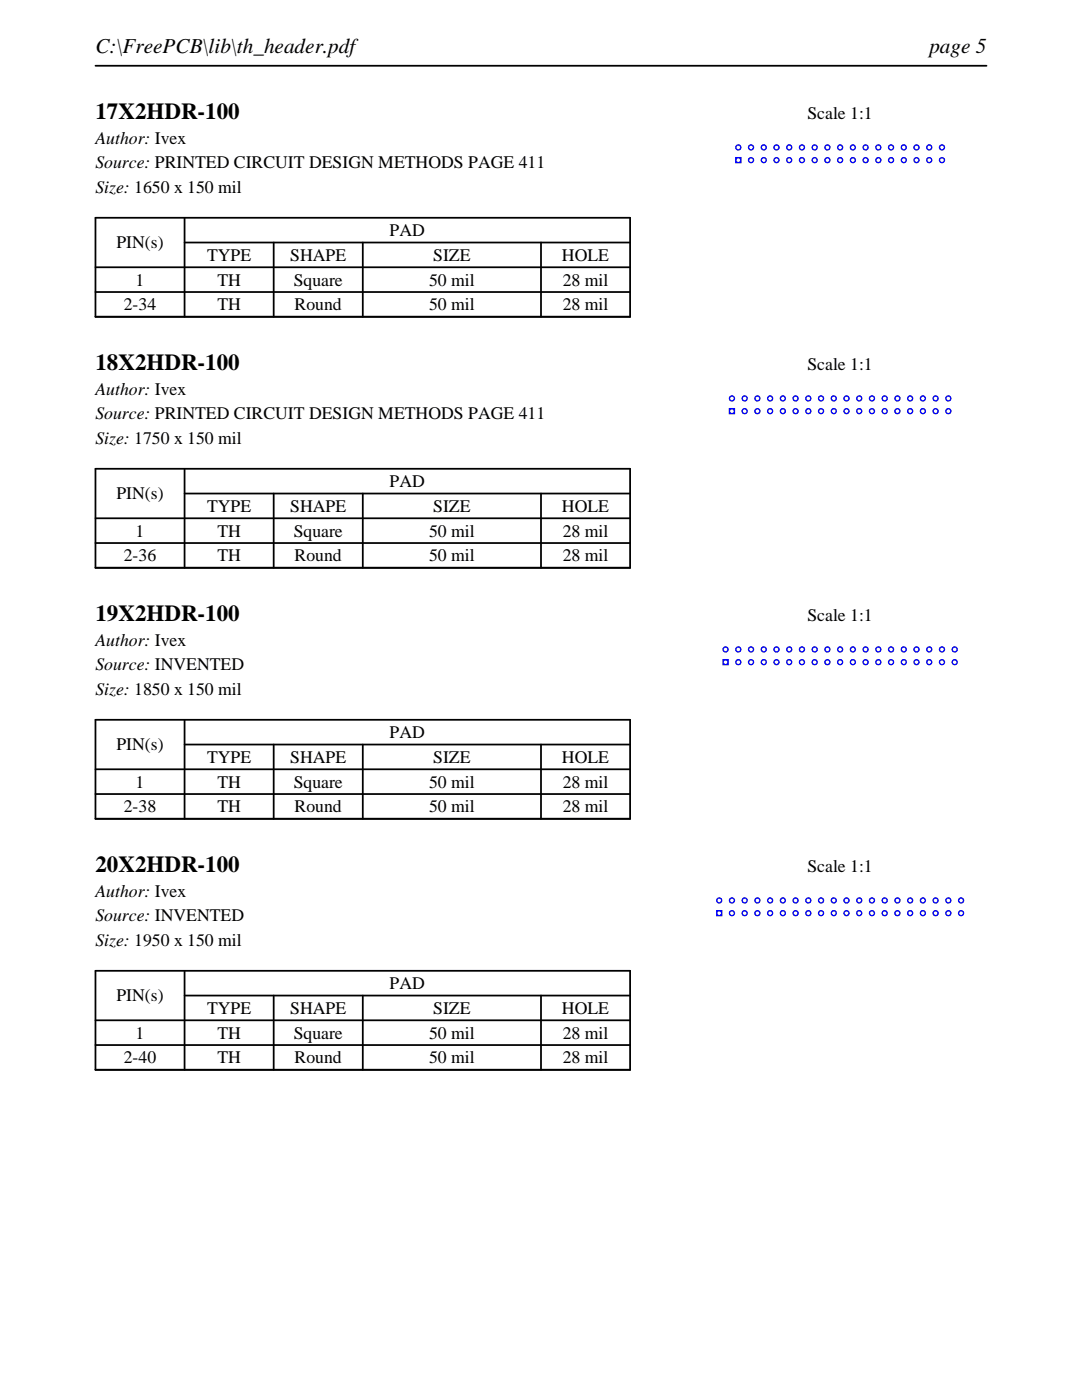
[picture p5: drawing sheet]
<svg xmlns="http://www.w3.org/2000/svg" width="216mm" height="279mm" viewBox="0 0 216 279" stroke-linecap="round" stroke-linejoin="round" font-family="sans-serif">
<path d="M19 13.1h177.8M19 43.5h106.7v19.7h-106.7zM19 53.3h106.7M19 58.3h106.7M36.8 48.4h88.9M36.8 43.5v19.7M54.6 48.4v14.8M72.4 48.4v14.8M107.9 48.4v14.8" fill="none" stroke="#000" stroke-width=".35"/>
<g fill="#00f">
<path d="M146.7 31.3v1.3h1.3v-1.3zM147 32a.36 .36 0 0 1 .7 0 .36 .36 0 0 1-.7 0z"/>
<path d="M146.7 29.4a.65 .65 0 0 0 1.3 0 .65 .65 0 0 0-1.3 0zM147 29.4a.36 .36 0 0 1 .7 0 .36 .36 0 0 1-.7 0z"/>
<path d="M149.2 32a.65 .65 0 0 0 1.3 0 .65 .65 0 0 0-1.3 0zM149.5 32a.36 .36 0 0 1 .7 0 .36 .36 0 0 1-.7 0z"/>
<path d="M149.2 29.4a.65 .65 0 0 0 1.3 0 .65 .65 0 0 0-1.3 0zM149.5 29.4a.36 .36 0 0 1 .7 0 .36 .36 0 0 1-.7 0z"/>
<path d="M151.8 32a.64 .64 0 0 0 1.2 0 .64 .64 0 0 0-1.2 0zM152 32a.4 .4 0 0 1 .8 0 .4 .4 0 0 1-.8 0z"/>
<path d="M151.8 29.4a.64 .64 0 0 0 1.2 0 .64 .64 0 0 0-1.2 0zM152 29.4a.4 .4 0 0 1 .8 0 .4 .4 0 0 1-.8 0z"/>
<path d="M154.3 32a.65 .65 0 0 0 1.3 0 .65 .65 0 0 0-1.3 0zM154.6 32a.36 .36 0 0 1 .7 0 .36 .36 0 0 1-.7 0z"/>
<path d="M154.3 29.4a.65 .65 0 0 0 1.3 0 .65 .65 0 0 0-1.3 0zM154.6 29.4a.36 .36 0 0 1 .7 0 .36 .36 0 0 1-.7 0z"/>
<path d="M156.8 32a.65 .65 0 0 0 1.3 0 .65 .65 0 0 0-1.3 0zM157.1 32a.36 .36 0 0 1 .7 0 .36 .36 0 0 1-.7 0z"/>
<path d="M156.8 29.4a.65 .65 0 0 0 1.3 0 .65 .65 0 0 0-1.3 0zM157.1 29.4a.36 .36 0 0 1 .7 0 .36 .36 0 0 1-.7 0z"/>
<path d="M159.4 32a.65 .65 0 0 0 1.3 0 .65 .65 0 0 0-1.3 0zM159.7 32a.36 .36 0 0 1 .7 0 .36 .36 0 0 1-.7 0z"/>
<path d="M159.4 29.4a.65 .65 0 0 0 1.3 0 .65 .65 0 0 0-1.3 0zM159.7 29.4a.36 .36 0 0 1 .7 0 .36 .36 0 0 1-.7 0z"/>
<path d="M161.9 32a.65 .65 0 0 0 1.3 0 .65 .65 0 0 0-1.3 0zM162.2 32a.36 .36 0 0 1 .7 0 .36 .36 0 0 1-.7 0z"/>
<path d="M161.9 29.4a.65 .65 0 0 0 1.3 0 .65 .65 0 0 0-1.3 0zM162.2 29.4a.36 .36 0 0 1 .7 0 .36 .36 0 0 1-.7 0z"/>
<path d="M164.5 32a.64 .64 0 0 0 1.2 0 .64 .64 0 0 0-1.2 0zM164.7 32a.4 .4 0 0 1 .8 0 .4 .4 0 0 1-.8 0z"/>
<path d="M164.5 29.4a.64 .64 0 0 0 1.2 0 .64 .64 0 0 0-1.2 0zM164.7 29.4a.4 .4 0 0 1 .8 0 .4 .4 0 0 1-.8 0z"/>
<path d="M167 32a.65 .65 0 0 0 1.3 0 .65 .65 0 0 0-1.3 0zM167.3 32a.36 .36 0 0 1 .7 0 .36 .36 0 0 1-.7 0z"/>
<path d="M167 29.4a.65 .65 0 0 0 1.3 0 .65 .65 0 0 0-1.3 0zM167.3 29.4a.36 .36 0 0 1 .7 0 .36 .36 0 0 1-.7 0z"/>
<path d="M169.5 32a.65 .65 0 0 0 1.3 0 .65 .65 0 0 0-1.3 0zM169.8 32a.36 .36 0 0 1 .7 0 .36 .36 0 0 1-.7 0z"/>
<path d="M169.5 29.4a.65 .65 0 0 0 1.3 0 .65 .65 0 0 0-1.3 0zM169.8 29.4a.36 .36 0 0 1 .7 0 .36 .36 0 0 1-.7 0z"/>
<path d="M172.1 32a.65 .65 0 0 0 1.3 0 .65 .65 0 0 0-1.3 0zM172.4 32a.36 .36 0 0 1 .7 0 .36 .36 0 0 1-.7 0z"/>
<path d="M172.1 29.4a.65 .65 0 0 0 1.3 0 .65 .65 0 0 0-1.3 0zM172.4 29.4a.36 .36 0 0 1 .7 0 .36 .36 0 0 1-.7 0z"/>
<path d="M174.6 32a.65 .65 0 0 0 1.3 0 .65 .65 0 0 0-1.3 0zM174.9 32a.36 .36 0 0 1 .7 0 .36 .36 0 0 1-.7 0z"/>
<path d="M174.6 29.4a.65 .65 0 0 0 1.3 0 .65 .65 0 0 0-1.3 0zM174.9 29.4a.36 .36 0 0 1 .7 0 .36 .36 0 0 1-.7 0z"/>
<path d="M177.2 32a.64 .64 0 0 0 1.2 0 .64 .64 0 0 0-1.2 0zM177.4 32a.4 .4 0 0 1 .8 0 .4 .4 0 0 1-.8 0z"/>
<path d="M177.2 29.4a.64 .64 0 0 0 1.2 0 .64 .64 0 0 0-1.2 0zM177.4 29.4a.4 .4 0 0 1 .8 0 .4 .4 0 0 1-.8 0z"/>
<path d="M179.7 32a.65 .65 0 0 0 1.3 0 .65 .65 0 0 0-1.3 0zM180 32a.36 .36 0 0 1 .7 0 .36 .36 0 0 1-.7 0z"/>
<path d="M179.7 29.4a.65 .65 0 0 0 1.3 0 .65 .65 0 0 0-1.3 0zM180 29.4a.36 .36 0 0 1 .7 0 .36 .36 0 0 1-.7 0z"/>
<path d="M182.2 32a.65 .65 0 0 0 1.3 0 .65 .65 0 0 0-1.3 0zM182.5 32a.36 .36 0 0 1 .7 0 .36 .36 0 0 1-.7 0z"/>
<path d="M182.2 29.4a.65 .65 0 0 0 1.3 0 .65 .65 0 0 0-1.3 0zM182.5 29.4a.36 .36 0 0 1 .7 0 .36 .36 0 0 1-.7 0z"/>
<path d="M184.8 32a.65 .65 0 0 0 1.3 0 .65 .65 0 0 0-1.3 0zM185.1 32a.36 .36 0 0 1 .7 0 .36 .36 0 0 1-.7 0z"/>
<path d="M184.8 29.4a.65 .65 0 0 0 1.3 0 .65 .65 0 0 0-1.3 0zM185.1 29.4a.36 .36 0 0 1 .7 0 .36 .36 0 0 1-.7 0z"/>
<path d="M187.3 32a.65 .65 0 0 0 1.3 0 .65 .65 0 0 0-1.3 0zM187.6 32a.36 .36 0 0 1 .7 0 .36 .36 0 0 1-.7 0z"/>
<path d="M187.3 29.4a.65 .65 0 0 0 1.3 0 .65 .65 0 0 0-1.3 0zM187.6 29.4a.36 .36 0 0 1 .7 0 .36 .36 0 0 1-.7 0z"/>
</g>
<path d="M19 93.6h106.7v19.7h-106.7zM36.8 98.5h88.9M36.8 93.6v19.7M54.6 98.5v14.8M72.4 98.5v14.8M107.9 98.5v14.8M19 103.4h106.7M19 108.4h106.7" fill="none" stroke="#000" stroke-width=".35"/>
<g fill="#00f">
<path d="M145.4 81.4v1.3h1.3v-1.3zM145.7 82.1a.36 .36 0 0 1 .7 0 .36 .36 0 0 1-.7 0z"/>
<path d="M145.4 79.5a.65 .65 0 0 0 1.3 0 .65 .65 0 0 0-1.3 0zM145.7 79.5a.36 .36 0 0 1 .7 0 .36 .36 0 0 1-.7 0z"/>
<path d="M148 82.1a.64 .64 0 0 0 1.2 0 .64 .64 0 0 0-1.2 0zM148.2 82.1a.36 .36 0 0 1 .7 0 .36 .36 0 0 1-.7 0z"/>
<path d="M148 79.5a.64 .64 0 0 0 1.2 0 .64 .64 0 0 0-1.2 0zM148.2 79.5a.36 .36 0 0 1 .7 0 .36 .36 0 0 1-.7 0z"/>
<path d="M150.5 82.1a.65 .65 0 0 0 1.3 0 .65 .65 0 0 0-1.3 0zM150.8 82.1a.36 .36 0 0 1 .7 0 .36 .36 0 0 1-.7 0z"/>
<path d="M150.5 79.5a.65 .65 0 0 0 1.3 0 .65 .65 0 0 0-1.3 0zM150.8 79.5a.36 .36 0 0 1 .7 0 .36 .36 0 0 1-.7 0z"/>
<path d="M153 82.1a.65 .65 0 0 0 1.3 0 .65 .65 0 0 0-1.3 0zM153.3 82.1a.36 .36 0 0 1 .7 0 .36 .36 0 0 1-.7 0z"/>
<path d="M153 79.5a.65 .65 0 0 0 1.3 0 .65 .65 0 0 0-1.3 0zM153.3 79.5a.36 .36 0 0 1 .7 0 .36 .36 0 0 1-.7 0z"/>
<path d="M155.6 82.1a.64 .64 0 0 0 1.2 0 .64 .64 0 0 0-1.2 0zM155.9 82.1a.36 .36 0 0 1 .7 0 .36 .36 0 0 1-.7 0z"/>
<path d="M155.6 79.5a.64 .64 0 0 0 1.2 0 .64 .64 0 0 0-1.2 0zM155.9 79.5a.36 .36 0 0 1 .7 0 .36 .36 0 0 1-.7 0z"/>
<path d="M158.1 82.1a.65 .65 0 0 0 1.3 0 .65 .65 0 0 0-1.3 0zM158.4 82.1a.36 .36 0 0 1 .7 0 .36 .36 0 0 1-.7 0z"/>
<path d="M158.1 79.5a.65 .65 0 0 0 1.3 0 .65 .65 0 0 0-1.3 0zM158.4 79.5a.36 .36 0 0 1 .7 0 .36 .36 0 0 1-.7 0z"/>
<path d="M160.7 82.1a.64 .64 0 0 0 1.2 0 .64 .64 0 0 0-1.2 0zM160.9 82.1a.36 .36 0 0 1 .7 0 .36 .36 0 0 1-.7 0z"/>
<path d="M160.7 79.5a.64 .64 0 0 0 1.2 0 .64 .64 0 0 0-1.2 0zM160.9 79.5a.36 .36 0 0 1 .7 0 .36 .36 0 0 1-.7 0z"/>
<path d="M163.2 82.1a.65 .65 0 0 0 1.3 0 .65 .65 0 0 0-1.3 0zM163.5 82.1a.36 .36 0 0 1 .7 0 .36 .36 0 0 1-.7 0z"/>
<path d="M163.2 79.5a.65 .65 0 0 0 1.3 0 .65 .65 0 0 0-1.3 0zM163.5 79.5a.36 .36 0 0 1 .7 0 .36 .36 0 0 1-.7 0z"/>
<path d="M165.7 82.1a.65 .65 0 0 0 1.3 0 .65 .65 0 0 0-1.3 0zM166 82.1a.36 .36 0 0 1 .7 0 .36 .36 0 0 1-.7 0z"/>
<path d="M165.7 79.5a.65 .65 0 0 0 1.3 0 .65 .65 0 0 0-1.3 0zM166 79.5a.36 .36 0 0 1 .7 0 .36 .36 0 0 1-.7 0z"/>
<path d="M168.3 82.1a.64 .64 0 0 0 1.2 0 .64 .64 0 0 0-1.2 0zM168.6 82.1a.36 .36 0 0 1 .7 0 .36 .36 0 0 1-.7 0z"/>
<path d="M168.3 79.5a.64 .64 0 0 0 1.2 0 .64 .64 0 0 0-1.2 0zM168.6 79.5a.36 .36 0 0 1 .7 0 .36 .36 0 0 1-.7 0z"/>
<path d="M170.8 82.1a.65 .65 0 0 0 1.3 0 .65 .65 0 0 0-1.3 0zM171.1 82.1a.36 .36 0 0 1 .7 0 .36 .36 0 0 1-.7 0z"/>
<path d="M170.8 79.5a.65 .65 0 0 0 1.3 0 .65 .65 0 0 0-1.3 0zM171.1 79.5a.36 .36 0 0 1 .7 0 .36 .36 0 0 1-.7 0z"/>
<path d="M173.4 82.1a.64 .64 0 0 0 1.2 0 .64 .64 0 0 0-1.2 0zM173.6 82.1a.36 .36 0 0 1 .7 0 .36 .36 0 0 1-.7 0z"/>
<path d="M173.4 79.5a.64 .64 0 0 0 1.2 0 .64 .64 0 0 0-1.2 0zM173.6 79.5a.36 .36 0 0 1 .7 0 .36 .36 0 0 1-.7 0z"/>
<path d="M175.9 82.1a.65 .65 0 0 0 1.3 0 .65 .65 0 0 0-1.3 0zM176.2 82.1a.36 .36 0 0 1 .7 0 .36 .36 0 0 1-.7 0z"/>
<path d="M175.9 79.5a.65 .65 0 0 0 1.3 0 .65 .65 0 0 0-1.3 0zM176.2 79.5a.36 .36 0 0 1 .7 0 .36 .36 0 0 1-.7 0z"/>
<path d="M178.4 82.1a.65 .65 0 0 0 1.3 0 .65 .65 0 0 0-1.3 0zM178.7 82.1a.36 .36 0 0 1 .7 0 .36 .36 0 0 1-.7 0z"/>
<path d="M178.4 79.5a.65 .65 0 0 0 1.3 0 .65 .65 0 0 0-1.3 0zM178.7 79.5a.36 .36 0 0 1 .7 0 .36 .36 0 0 1-.7 0z"/>
<path d="M181 82.1a.64 .64 0 0 0 1.2 0 .64 .64 0 0 0-1.2 0zM181.3 82.1a.36 .36 0 0 1 .7 0 .36 .36 0 0 1-.7 0z"/>
<path d="M181 79.5a.64 .64 0 0 0 1.2 0 .64 .64 0 0 0-1.2 0zM181.3 79.5a.36 .36 0 0 1 .7 0 .36 .36 0 0 1-.7 0z"/>
<path d="M183.5 82.1a.65 .65 0 0 0 1.3 0 .65 .65 0 0 0-1.3 0zM183.8 82.1a.36 .36 0 0 1 .7 0 .36 .36 0 0 1-.7 0z"/>
<path d="M183.5 79.5a.65 .65 0 0 0 1.3 0 .65 .65 0 0 0-1.3 0zM183.8 79.5a.36 .36 0 0 1 .7 0 .36 .36 0 0 1-.7 0z"/>
<path d="M186.1 82.1a.64 .64 0 0 0 1.2 0 .64 .64 0 0 0-1.2 0zM186.3 82.1a.36 .36 0 0 1 .7 0 .36 .36 0 0 1-.7 0z"/>
<path d="M186.1 79.5a.64 .64 0 0 0 1.2 0 .64 .64 0 0 0-1.2 0zM186.3 79.5a.36 .36 0 0 1 .7 0 .36 .36 0 0 1-.7 0z"/>
<path d="M188.6 82.1a.65 .65 0 0 0 1.3 0 .65 .65 0 0 0-1.3 0zM188.9 82.1a.36 .36 0 0 1 .7 0 .36 .36 0 0 1-.7 0z"/>
<path d="M188.6 79.5a.65 .65 0 0 0 1.3 0 .65 .65 0 0 0-1.3 0zM188.9 79.5a.36 .36 0 0 1 .7 0 .36 .36 0 0 1-.7 0z"/>
</g>
<path d="M19 143.7h106.7v19.7h-106.7zM19 153.5h106.7M19 158.5h106.7M36.8 148.6h88.9M36.8 143.7v19.7M54.6 148.6v14.8M72.4 148.6v14.8M107.9 148.6v14.8" fill="none" stroke="#000" stroke-width=".35"/>
<g fill="#00f">
<path d="M144.1 131.5v1.3h1.3v-1.3zM144.4 132.2a.36 .36 0 0 1 .7 0 .36 .36 0 0 1-.7 0z"/>
<path d="M144.1 129.6a.65 .65 0 0 0 1.3 0 .65 .65 0 0 0-1.3 0zM144.4 129.6a.36 .36 0 0 1 .7 0 .36 .36 0 0 1-.7 0z"/>
<path d="M146.7 132.2a.65 .65 0 0 0 1.3 0 .65 .65 0 0 0-1.3 0zM147 132.2a.36 .36 0 0 1 .7 0 .36 .36 0 0 1-.7 0z"/>
<path d="M146.7 129.6a.65 .65 0 0 0 1.3 0 .65 .65 0 0 0-1.3 0zM147 129.6a.36 .36 0 0 1 .7 0 .36 .36 0 0 1-.7 0z"/>
<path d="M149.2 132.2a.65 .65 0 0 0 1.3 0 .65 .65 0 0 0-1.3 0zM149.5 132.2a.36 .36 0 0 1 .7 0 .36 .36 0 0 1-.7 0z"/>
<path d="M149.2 129.6a.65 .65 0 0 0 1.3 0 .65 .65 0 0 0-1.3 0zM149.5 129.6a.36 .36 0 0 1 .7 0 .36 .36 0 0 1-.7 0z"/>
<path d="M151.8 132.2a.64 .64 0 0 0 1.2 0 .64 .64 0 0 0-1.2 0zM152 132.2a.4 .4 0 0 1 .8 0 .4 .4 0 0 1-.8 0z"/>
<path d="M151.8 129.6a.64 .64 0 0 0 1.2 0 .64 .64 0 0 0-1.2 0zM152 129.6a.4 .4 0 0 1 .8 0 .4 .4 0 0 1-.8 0z"/>
<path d="M154.3 132.2a.65 .65 0 0 0 1.3 0 .65 .65 0 0 0-1.3 0zM154.6 132.2a.36 .36 0 0 1 .7 0 .36 .36 0 0 1-.7 0z"/>
<path d="M154.3 129.6a.65 .65 0 0 0 1.3 0 .65 .65 0 0 0-1.3 0zM154.6 129.6a.36 .36 0 0 1 .7 0 .36 .36 0 0 1-.7 0z"/>
<path d="M156.8 132.2a.65 .65 0 0 0 1.3 0 .65 .65 0 0 0-1.3 0zM157.1 132.2a.36 .36 0 0 1 .7 0 .36 .36 0 0 1-.7 0z"/>
<path d="M156.8 129.6a.65 .65 0 0 0 1.3 0 .65 .65 0 0 0-1.3 0zM157.1 129.6a.36 .36 0 0 1 .7 0 .36 .36 0 0 1-.7 0z"/>
<path d="M159.4 132.2a.65 .65 0 0 0 1.3 0 .65 .65 0 0 0-1.3 0zM159.7 132.2a.36 .36 0 0 1 .7 0 .36 .36 0 0 1-.7 0z"/>
<path d="M159.4 129.6a.65 .65 0 0 0 1.3 0 .65 .65 0 0 0-1.3 0zM159.7 129.6a.36 .36 0 0 1 .7 0 .36 .36 0 0 1-.7 0z"/>
<path d="M161.9 132.2a.65 .65 0 0 0 1.3 0 .65 .65 0 0 0-1.3 0zM162.2 132.2a.36 .36 0 0 1 .7 0 .36 .36 0 0 1-.7 0z"/>
<path d="M161.9 129.6a.65 .65 0 0 0 1.3 0 .65 .65 0 0 0-1.3 0zM162.2 129.6a.36 .36 0 0 1 .7 0 .36 .36 0 0 1-.7 0z"/>
<path d="M164.5 132.2a.64 .64 0 0 0 1.2 0 .64 .64 0 0 0-1.2 0zM164.7 132.2a.4 .4 0 0 1 .8 0 .4 .4 0 0 1-.8 0z"/>
<path d="M164.5 129.6a.64 .64 0 0 0 1.2 0 .64 .64 0 0 0-1.2 0zM164.7 129.6a.4 .4 0 0 1 .8 0 .4 .4 0 0 1-.8 0z"/>
<path d="M167 132.2a.65 .65 0 0 0 1.3 0 .65 .65 0 0 0-1.3 0zM167.3 132.2a.36 .36 0 0 1 .7 0 .36 .36 0 0 1-.7 0z"/>
<path d="M167 129.6a.65 .65 0 0 0 1.3 0 .65 .65 0 0 0-1.3 0zM167.3 129.6a.36 .36 0 0 1 .7 0 .36 .36 0 0 1-.7 0z"/>
<path d="M169.5 132.2a.65 .65 0 0 0 1.3 0 .65 .65 0 0 0-1.3 0zM169.8 132.2a.36 .36 0 0 1 .7 0 .36 .36 0 0 1-.7 0z"/>
<path d="M169.5 129.6a.65 .65 0 0 0 1.3 0 .65 .65 0 0 0-1.3 0zM169.8 129.6a.36 .36 0 0 1 .7 0 .36 .36 0 0 1-.7 0z"/>
<path d="M172.1 132.2a.65 .65 0 0 0 1.3 0 .65 .65 0 0 0-1.3 0zM172.4 132.2a.36 .36 0 0 1 .7 0 .36 .36 0 0 1-.7 0z"/>
<path d="M172.1 129.6a.65 .65 0 0 0 1.3 0 .65 .65 0 0 0-1.3 0zM172.4 129.6a.36 .36 0 0 1 .7 0 .36 .36 0 0 1-.7 0z"/>
<path d="M174.6 132.2a.65 .65 0 0 0 1.3 0 .65 .65 0 0 0-1.3 0zM174.9 132.2a.36 .36 0 0 1 .7 0 .36 .36 0 0 1-.7 0z"/>
<path d="M174.6 129.6a.65 .65 0 0 0 1.3 0 .65 .65 0 0 0-1.3 0zM174.9 129.6a.36 .36 0 0 1 .7 0 .36 .36 0 0 1-.7 0z"/>
<path d="M177.2 132.2a.64 .64 0 0 0 1.2 0 .64 .64 0 0 0-1.2 0zM177.4 132.2a.4 .4 0 0 1 .8 0 .4 .4 0 0 1-.8 0z"/>
<path d="M177.2 129.6a.64 .64 0 0 0 1.2 0 .64 .64 0 0 0-1.2 0zM177.4 129.6a.4 .4 0 0 1 .8 0 .4 .4 0 0 1-.8 0z"/>
<path d="M179.7 132.2a.65 .65 0 0 0 1.3 0 .65 .65 0 0 0-1.3 0zM180 132.2a.36 .36 0 0 1 .7 0 .36 .36 0 0 1-.7 0z"/>
<path d="M179.7 129.6a.65 .65 0 0 0 1.3 0 .65 .65 0 0 0-1.3 0zM180 129.6a.36 .36 0 0 1 .7 0 .36 .36 0 0 1-.7 0z"/>
<path d="M182.2 132.2a.65 .65 0 0 0 1.3 0 .65 .65 0 0 0-1.3 0zM182.5 132.2a.36 .36 0 0 1 .7 0 .36 .36 0 0 1-.7 0z"/>
<path d="M182.2 129.6a.65 .65 0 0 0 1.3 0 .65 .65 0 0 0-1.3 0zM182.5 129.6a.36 .36 0 0 1 .7 0 .36 .36 0 0 1-.7 0z"/>
<path d="M184.8 132.2a.65 .65 0 0 0 1.3 0 .65 .65 0 0 0-1.3 0zM185.1 132.2a.36 .36 0 0 1 .7 0 .36 .36 0 0 1-.7 0z"/>
<path d="M184.8 129.6a.65 .65 0 0 0 1.3 0 .65 .65 0 0 0-1.3 0zM185.1 129.6a.36 .36 0 0 1 .7 0 .36 .36 0 0 1-.7 0z"/>
<path d="M187.3 132.2a.65 .65 0 0 0 1.3 0 .65 .65 0 0 0-1.3 0zM187.6 132.2a.36 .36 0 0 1 .7 0 .36 .36 0 0 1-.7 0z"/>
<path d="M187.3 129.6a.65 .65 0 0 0 1.3 0 .65 .65 0 0 0-1.3 0zM187.6 129.6a.36 .36 0 0 1 .7 0 .36 .36 0 0 1-.7 0z"/>
<path d="M189.9 132.2a.64 .64 0 0 0 1.2 0 .64 .64 0 0 0-1.2 0zM190.1 132.2a.4 .4 0 0 1 .8 0 .4 .4 0 0 1-.8 0z"/>
<path d="M189.9 129.6a.64 .64 0 0 0 1.2 0 .64 .64 0 0 0-1.2 0zM190.1 129.6a.4 .4 0 0 1 .8 0 .4 .4 0 0 1-.8 0z"/>
</g>
<path d="M19 193.7h106.7v19.8h-106.7zM36.8 198.7h88.9M36.8 193.7v19.8M54.6 198.7v14.8M72.4 198.7v14.8M107.9 198.7v14.8M19 203.6h106.7M19 208.6h106.7" fill="none" stroke="#000" stroke-width=".35"/>
<g fill="#00f">
<path d="M142.9 181.6v1.3h1.2v-1.3zM143.2 182.2a.36 .36 0 0 1 .7 0 .36 .36 0 0 1-.7 0z"/>
<path d="M142.9 179.7a.64 .64 0 0 0 1.2 0 .64 .64 0 0 0-1.2 0zM143.2 179.7a.36 .36 0 0 1 .7 0 .36 .36 0 0 1-.7 0z"/>
<path d="M145.4 182.2a.65 .65 0 0 0 1.3 0 .65 .65 0 0 0-1.3 0zM145.7 182.2a.36 .36 0 0 1 .7 0 .36 .36 0 0 1-.7 0z"/>
<path d="M145.4 179.7a.65 .65 0 0 0 1.3 0 .65 .65 0 0 0-1.3 0zM145.7 179.7a.36 .36 0 0 1 .7 0 .36 .36 0 0 1-.7 0z"/>
<path d="M148 182.2a.64 .64 0 0 0 1.2 0 .64 .64 0 0 0-1.2 0zM148.2 182.2a.36 .36 0 0 1 .7 0 .36 .36 0 0 1-.7 0z"/>
<path d="M148 179.7a.64 .64 0 0 0 1.2 0 .64 .64 0 0 0-1.2 0zM148.2 179.7a.36 .36 0 0 1 .7 0 .36 .36 0 0 1-.7 0z"/>
<path d="M150.5 182.2a.65 .65 0 0 0 1.3 0 .65 .65 0 0 0-1.3 0zM150.8 182.2a.36 .36 0 0 1 .7 0 .36 .36 0 0 1-.7 0z"/>
<path d="M150.5 179.7a.65 .65 0 0 0 1.3 0 .65 .65 0 0 0-1.3 0zM150.8 179.7a.36 .36 0 0 1 .7 0 .36 .36 0 0 1-.7 0z"/>
<path d="M153 182.2a.65 .65 0 0 0 1.3 0 .65 .65 0 0 0-1.3 0zM153.3 182.2a.36 .36 0 0 1 .7 0 .36 .36 0 0 1-.7 0z"/>
<path d="M153 179.7a.65 .65 0 0 0 1.3 0 .65 .65 0 0 0-1.3 0zM153.3 179.7a.36 .36 0 0 1 .7 0 .36 .36 0 0 1-.7 0z"/>
<path d="M155.6 182.2a.64 .64 0 0 0 1.2 0 .64 .64 0 0 0-1.2 0zM155.9 182.2a.36 .36 0 0 1 .7 0 .36 .36 0 0 1-.7 0z"/>
<path d="M155.6 179.7a.64 .64 0 0 0 1.2 0 .64 .64 0 0 0-1.2 0zM155.9 179.7a.36 .36 0 0 1 .7 0 .36 .36 0 0 1-.7 0z"/>
<path d="M158.1 182.2a.65 .65 0 0 0 1.3 0 .65 .65 0 0 0-1.3 0zM158.4 182.2a.36 .36 0 0 1 .7 0 .36 .36 0 0 1-.7 0z"/>
<path d="M158.1 179.7a.65 .65 0 0 0 1.3 0 .65 .65 0 0 0-1.3 0zM158.4 179.7a.36 .36 0 0 1 .7 0 .36 .36 0 0 1-.7 0z"/>
<path d="M160.7 182.2a.64 .64 0 0 0 1.2 0 .64 .64 0 0 0-1.2 0zM160.9 182.2a.36 .36 0 0 1 .7 0 .36 .36 0 0 1-.7 0z"/>
<path d="M160.7 179.7a.64 .64 0 0 0 1.2 0 .64 .64 0 0 0-1.2 0zM160.9 179.7a.36 .36 0 0 1 .7 0 .36 .36 0 0 1-.7 0z"/>
<path d="M163.2 182.2a.65 .65 0 0 0 1.3 0 .65 .65 0 0 0-1.3 0zM163.5 182.2a.36 .36 0 0 1 .7 0 .36 .36 0 0 1-.7 0z"/>
<path d="M163.2 179.7a.65 .65 0 0 0 1.3 0 .65 .65 0 0 0-1.3 0zM163.5 179.7a.36 .36 0 0 1 .7 0 .36 .36 0 0 1-.7 0z"/>
<path d="M165.7 182.2a.65 .65 0 0 0 1.3 0 .65 .65 0 0 0-1.3 0zM166 182.2a.36 .36 0 0 1 .7 0 .36 .36 0 0 1-.7 0z"/>
<path d="M165.7 179.7a.65 .65 0 0 0 1.3 0 .65 .65 0 0 0-1.3 0zM166 179.7a.36 .36 0 0 1 .7 0 .36 .36 0 0 1-.7 0z"/>
<path d="M168.3 182.2a.64 .64 0 0 0 1.2 0 .64 .64 0 0 0-1.2 0zM168.6 182.2a.36 .36 0 0 1 .7 0 .36 .36 0 0 1-.7 0z"/>
<path d="M168.3 179.7a.64 .64 0 0 0 1.2 0 .64 .64 0 0 0-1.2 0zM168.6 179.7a.36 .36 0 0 1 .7 0 .36 .36 0 0 1-.7 0z"/>
<path d="M170.8 182.2a.65 .65 0 0 0 1.3 0 .65 .65 0 0 0-1.3 0zM171.1 182.2a.36 .36 0 0 1 .7 0 .36 .36 0 0 1-.7 0z"/>
<path d="M170.8 179.7a.65 .65 0 0 0 1.3 0 .65 .65 0 0 0-1.3 0zM171.1 179.7a.36 .36 0 0 1 .7 0 .36 .36 0 0 1-.7 0z"/>
<path d="M173.4 182.2a.64 .64 0 0 0 1.2 0 .64 .64 0 0 0-1.2 0zM173.6 182.2a.36 .36 0 0 1 .7 0 .36 .36 0 0 1-.7 0z"/>
<path d="M173.4 179.7a.64 .64 0 0 0 1.2 0 .64 .64 0 0 0-1.2 0zM173.6 179.7a.36 .36 0 0 1 .7 0 .36 .36 0 0 1-.7 0z"/>
<path d="M175.9 182.2a.65 .65 0 0 0 1.3 0 .65 .65 0 0 0-1.3 0zM176.2 182.2a.36 .36 0 0 1 .7 0 .36 .36 0 0 1-.7 0z"/>
<path d="M175.9 179.7a.65 .65 0 0 0 1.3 0 .65 .65 0 0 0-1.3 0zM176.2 179.7a.36 .36 0 0 1 .7 0 .36 .36 0 0 1-.7 0z"/>
<path d="M178.4 182.2a.65 .65 0 0 0 1.3 0 .65 .65 0 0 0-1.3 0zM178.7 182.2a.36 .36 0 0 1 .7 0 .36 .36 0 0 1-.7 0z"/>
<path d="M178.4 179.7a.65 .65 0 0 0 1.3 0 .65 .65 0 0 0-1.3 0zM178.7 179.7a.36 .36 0 0 1 .7 0 .36 .36 0 0 1-.7 0z"/>
<path d="M181 182.2a.64 .64 0 0 0 1.2 0 .64 .64 0 0 0-1.2 0zM181.3 182.2a.36 .36 0 0 1 .7 0 .36 .36 0 0 1-.7 0z"/>
<path d="M181 179.7a.64 .64 0 0 0 1.2 0 .64 .64 0 0 0-1.2 0zM181.3 179.7a.36 .36 0 0 1 .7 0 .36 .36 0 0 1-.7 0z"/>
<path d="M183.5 182.2a.65 .65 0 0 0 1.3 0 .65 .65 0 0 0-1.3 0zM183.8 182.2a.36 .36 0 0 1 .7 0 .36 .36 0 0 1-.7 0z"/>
<path d="M183.5 179.7a.65 .65 0 0 0 1.3 0 .65 .65 0 0 0-1.3 0zM183.8 179.7a.36 .36 0 0 1 .7 0 .36 .36 0 0 1-.7 0z"/>
<path d="M186.1 182.2a.64 .64 0 0 0 1.2 0 .64 .64 0 0 0-1.2 0zM186.3 182.2a.36 .36 0 0 1 .7 0 .36 .36 0 0 1-.7 0z"/>
<path d="M186.1 179.7a.64 .64 0 0 0 1.2 0 .64 .64 0 0 0-1.2 0zM186.3 179.7a.36 .36 0 0 1 .7 0 .36 .36 0 0 1-.7 0z"/>
<path d="M188.6 182.2a.65 .65 0 0 0 1.3 0 .65 .65 0 0 0-1.3 0zM188.9 182.2a.36 .36 0 0 1 .7 0 .36 .36 0 0 1-.7 0z"/>
<path d="M188.6 179.7a.65 .65 0 0 0 1.3 0 .65 .65 0 0 0-1.3 0zM188.9 179.7a.36 .36 0 0 1 .7 0 .36 .36 0 0 1-.7 0z"/>
<path d="M191.1 182.2a.65 .65 0 0 0 1.3 0 .65 .65 0 0 0-1.3 0zM191.4 182.2a.36 .36 0 0 1 .7 0 .36 .36 0 0 1-.7 0z"/>
<path d="M191.1 179.7a.65 .65 0 0 0 1.3 0 .65 .65 0 0 0-1.3 0zM191.4 179.7a.36 .36 0 0 1 .7 0 .36 .36 0 0 1-.7 0z"/>
</g>
<g font-size="4.6">
<text x="19" y="23.7">17X2HDR-100</text>
<text x="19" y="73.8">18X2HDR-100</text>
<text x="19" y="123.9">19X2HDR-100</text>
<text x="19" y="174">20X2HDR-100</text>
</g>
<g font-size="4.2">
<text x="19" y="10.6">C:\FreePCB\lib\th_header.pdf</text>
<text x="185.4" y="10.6">page 5</text>
</g>
<g font-size="3.5">
<text x="161.1" y="23.7">Scale 1:1</text>
<text x="19" y="28.6">Author: Ivex</text>
<text x="19" y="33.6">Source: PRINTED CIRCUIT DESIGN METHODS PAGE 411</text>
<text x="19" y="38.5">Size: 1650 x 150 mil</text>
<text x="77.8" y="47.1">PAD</text>
<text x="23.2" y="49.6">PIN(s)</text>
<text x="41.3" y="52.1">TYPE</text>
<text x="57.9" y="52.1">SHAPE</text>
<text x="86.4" y="52.1">SIZE</text>
<text x="112.1" y="52.1">HOLE</text>
<text x="27.1" y="57">1</text>
<text x="43.4" y="57">TH</text>
<text x="58.6" y="57">Square</text>
<text x="85.6" y="57">50 mil</text>
<text x="112.3" y="57">28 mil</text>
<text x="24.7" y="61.9">2-34</text>
<text x="43.4" y="61.9">TH</text>
<text x="58.8" y="61.9">Round</text>
<text x="85.6" y="61.9">50 mil</text>
<text x="112.3" y="61.9">28 mil</text>
<text x="161.1" y="73.8">Scale 1:1</text>
<text x="19" y="78.7">Author: Ivex</text>
<text x="19" y="83.7">Source: PRINTED CIRCUIT DESIGN METHODS PAGE 411</text>
<text x="19" y="88.6">Size: 1750 x 150 mil</text>
<text x="23.2" y="99.7">PIN(s)</text>
<text x="77.8" y="97.2">PAD</text>
<text x="27.1" y="107.1">1</text>
<text x="41.3" y="102.2">TYPE</text>
<text x="43.4" y="107.1">TH</text>
<text x="57.9" y="102.2">SHAPE</text>
<text x="58.6" y="107.1">Square</text>
<text x="85.6" y="107.1">50 mil</text>
<text x="86.4" y="102.2">SIZE</text>
<text x="112.1" y="102.2">HOLE</text>
<text x="112.3" y="107.1">28 mil</text>
<text x="24.7" y="112">2-36</text>
<text x="43.4" y="112">TH</text>
<text x="58.8" y="112">Round</text>
<text x="85.6" y="112">50 mil</text>
<text x="112.3" y="112">28 mil</text>
<text x="161.1" y="123.9">Scale 1:1</text>
<text x="19" y="128.8">Author: Ivex</text>
<text x="19" y="133.8">Source: INVENTED</text>
<text x="19" y="138.7">Size: 1850 x 150 mil</text>
<text x="23.2" y="149.8">PIN(s)</text>
<text x="77.8" y="147.3">PAD</text>
<text x="41.3" y="152.3">TYPE</text>
<text x="57.9" y="152.3">SHAPE</text>
<text x="86.4" y="152.3">SIZE</text>
<text x="112.1" y="152.3">HOLE</text>
<text x="27.1" y="157.2">1</text>
<text x="43.4" y="157.2">TH</text>
<text x="58.6" y="157.2">Square</text>
<text x="85.6" y="157.2">50 mil</text>
<text x="112.3" y="157.2">28 mil</text>
<text x="24.7" y="162.1">2-38</text>
<text x="43.4" y="162.1">TH</text>
<text x="58.8" y="162.1">Round</text>
<text x="85.6" y="162.1">50 mil</text>
<text x="112.3" y="162.1">28 mil</text>
<text x="161.1" y="174">Scale 1:1</text>
<text x="19" y="178.9">Author: Ivex</text>
<text x="19" y="183.9">Source: INVENTED</text>
<text x="19" y="188.8">Size: 1950 x 150 mil</text>
<text x="77.8" y="197.4">PAD</text>
<text x="23.2" y="199.9">PIN(s)</text>
<text x="41.3" y="202.4">TYPE</text>
<text x="57.9" y="202.4">SHAPE</text>
<text x="86.4" y="202.4">SIZE</text>
<text x="112.1" y="202.4">HOLE</text>
<text x="27.1" y="207.3">1</text>
<text x="43.4" y="207.3">TH</text>
<text x="58.6" y="207.3">Square</text>
<text x="85.6" y="207.3">50 mil</text>
<text x="112.3" y="207.3">28 mil</text>
<text x="24.7" y="212.2">2-40</text>
<text x="43.4" y="212.2">TH</text>
<text x="58.8" y="212.2">Round</text>
<text x="85.6" y="212.2">50 mil</text>
<text x="112.3" y="212.2">28 mil</text>
</g>
</svg>
